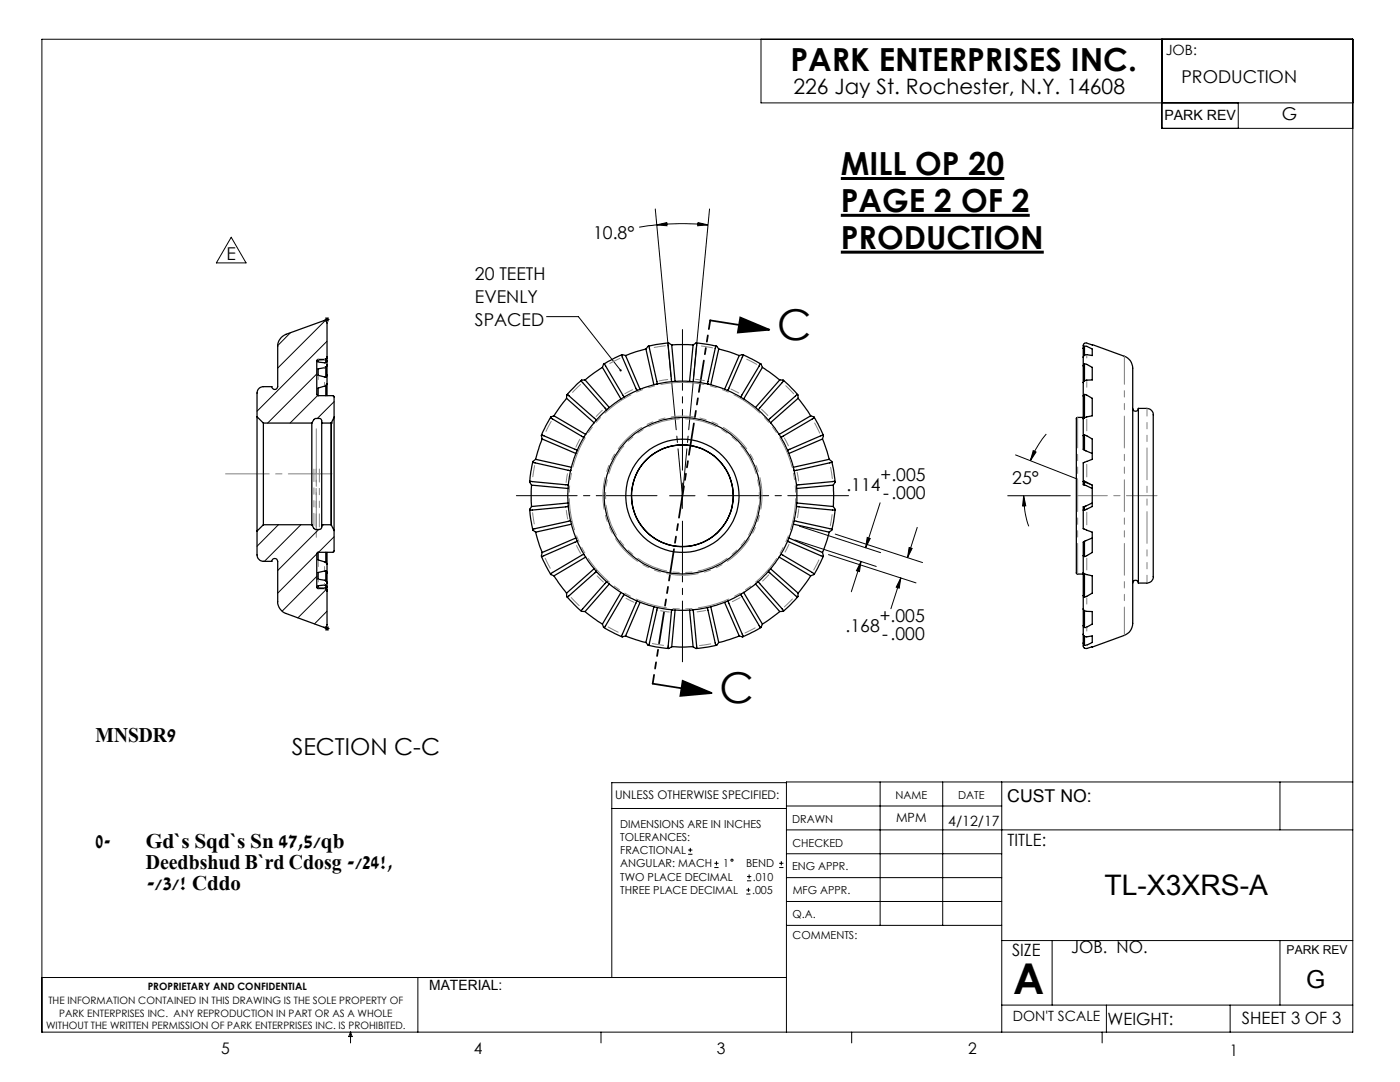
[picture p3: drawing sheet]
<svg xmlns="http://www.w3.org/2000/svg" width="279mm" height="216mm" viewBox="0 0 279 216" stroke-linecap="round" stroke-linejoin="round" font-family="sans-serif">
<g fill="none" stroke="#000" stroke-width=".2">
<path d="M8.4 7.8h261.6v198.2h-261.6zM151.9 7.8v12.7h118.1M231.9 7.8v17.8h38.1M247.1 20.5v5.1M46.1 47.3l3 5.2h-5.9zM130.8 41.7l3.1 33.4M131.1 44.9l2-.5v.6zM131.1 44.9a52.5 52.5 0 0 1 10.2 0M131.1 44.9l-3.5 .4M139.3 44.4l2 .5-2.1 .1zM141.6 41.7l-3.2 33.4M58 66.4l-2.6 2.6"/>
<path d="M63.2 74.6l-9.8 9.8M63.4 78.9l-5.5 5.5M64.8 63.7h1M64.9 64l-9.5 9.4M64.9 63.4l.7 .7M65.3 63.3v.9M65.3 68.1l-14 14M65.6 63.4l-.7 .7M109.1 63.2h6.3l8.5 10.7M66.7 80.2l-3.4 3.3M133.6 98.9h5.1M136.2 96.4v5.1"/>
<path d="M201.1 98.9h12.5M202.7 90.8l12.3 4.8M204.3 98.9l.4 2-.6 .1zM204.3 98.9v.7a18.2 18.2 0 0 0 1 5.4M206.2 89.9l.6 .3-1.2 1.7zM208.8 86.6a19.7 19.7 0 0 0-3.2 5.3M216.2 96.1l1.8 .7M55.6 104.7l-4.3 4.3M60 104.7l-7.2 7.3M63.2 110.5l-7.8 7.9M63.2 115l-6.9 7M63.6 105.7l-8.2 8.1"/>
<path d="M64.6 104.7l-.4 .4M65.1 117.6l-5.7 5.7M66.7 107.1l-3.1 3.1M158.6 107.7l16.3 5.3M159.5 105l16.3 5.3M165.3 110.7l17.5 5.6M166.7 106.6l17.4 5.7M171.8 112l-1.9 6.1M171.8 112l-.3 2.1-.6-.2zM173.1 107.2l.6 .3-.9 1.8zM175.6 100.3l-2.8 9M179.8 115.3l-2 6.2"/>
<path d="M179.8 115.3l-.3 2.1-.6-.2zM181.4 109.3l.6 .1-.9 1.9zM183.1 105.2l-2 6.1M64.8 125.4h1M64.9 125.1l.7 .7M65.3 124.9v1M65.3 122l-2.5 2.5M65.6 125.1l-.7 .7M157 156.2h-34.9v38.9M175.6 156v28.6M188.1 156v28.6M199.9 156v50"/>
<path d="M255.4 156v9.6M270 156h-113v50M122.1 161.3h34.9M137.3 170.5h.9M137.3 169.6h.9M137.8 169.2v.8M142.6 173.1h.8M142.6 172.3h.8M143 171.8v.9M148.9 178.4h.9M148.9 177.6h.9M149.1 175.8h.8"/>
<path d="M149.1 174.9h.8M149.4 177.2v.8M149.5 174.5v.8M155.5 173.1h.9M155.5 172.3h.9M155.9 171.8v.9M157 165.6h113M157 170.4h42.9M157 160.8h42.9M157 175.1h42.9M157 179.9h42.9M8.4 195.1h148.6"/>
<path d="M83.4 195.1v10.9M157 184.6h42.9M199.9 187.7h70.1M210 187.7v12.9M255.4 187.7v12.9M70 206v2.1M70 206l.3 .8h-.7zM119.9 206v2.1M170 206v2.1M199.9 200.6h70.1M220 206v2.1M220.8 200.6v5.4"/>
<path d="M245.5 200.6v5.4"/>
<circle cx="146.1" cy="171.6" r=".21"/>
</g>
<path d="M167.8 35.6h32.6M167.8 43h37.7M167.8 50.3h40.5" fill="none" stroke="#000" stroke-width=".6"/>
<path d="M141.7 63.9l11.8 1.9M147.7 63.4l5.8 2.4-6.3 .6zM130.2 136.4l11.8 1.9M136.2 135.9l5.8 2.4-6.2 .6z" fill="none" stroke="#000" stroke-width=".35"/>
<path d="M131.1 98.9h-28.1M136.2 93.8v-28M141.3 98.9h28.1M136.2 104v28.1" fill="none" stroke="#000" stroke-width=".2" stroke-dasharray="15.2 1.3 1.3 1.3" stroke-dashoffset="3.1"/>
<path d="M141.7 63.9l-11.4 72.5" fill="none" stroke="#000" stroke-width=".35" stroke-dasharray="6.3 1.3 1.3 1.3 1.3 1.3" stroke-dashoffset="4.6"/>
<path d="M66.3 94.6h-21.3" fill="none" stroke="#808080" stroke-width=".2" stroke-dasharray="15.2 1.3 1.3 1.3" stroke-dashoffset="6.5"/>
<path d="M63.1 107.2v-21.6" fill="none" stroke="#808080" stroke-width=".2" stroke-dasharray="15.2 1.3 1.3 1.3" stroke-dashoffset="6.3"/>
<path d="M230.9 98.9h-16" fill="none" stroke="#808080" stroke-width=".2" stroke-dasharray="15.2 1.3 1.3 1.3" stroke-dashoffset="9.1"/>
<path d="M134.1 76.4l2.1 22.5M136.2 98.9l2.1-22.5" fill="none" stroke="#000" stroke-width=".2" stroke-dasharray="15.2 1.3 1.3 1.3" stroke-dashoffset="5.8"/>
<g fill="#000">
<path d="M123.7 73.7h.1a.22 .22 0 0 1 .3 .1 .22 .22 0 0 1-.1 .3l-.1-.2v.2a.22 .22 0 0 1-.2-.1 .22 .22 0 0 1 0-.3z"/>
<path d="M139.3 44.4l2 .5-2.1 .1zM131.1 44.9l2-.5v.6zM206.2 89.9l.6 .3-1.2 1.7zM204.3 98.9l.4 2-.6 .1z"/>
<path d="M147.7 63.4l5.8 2.4-6.3 .6zM136.2 135.9l5.8 2.4-6.2 .6z"/>
<path d="M181.4 109.3l.6 .1-.9 1.9zM179.8 115.3l-.3 2.1-.6-.2zM173.1 107.2l.6 .3-.9 1.8zM171.8 112l-.3 2.1-.6-.2z"/>
</g>
<g fill="none" stroke="#000" stroke-width=".25">
<path d="M63.5 79h3.1l.1 4.3M65 71.7l-1.5 .1v.4l1.5 .2M65 73.2l-1.5 .4v1.3l1.5 .3M65 76.9l-1.5 .5v1.6M65 71.7v.7M65 73.2v2M65 76.9v2.1M65.3 71.2v-6.7a.51 .51 0 0 0-.7-.5l-7.5 2.7a2.61 2.61 0 0 0-1.7 2.4v8.1a.58 .58 0 0 1-.6 .5 .58 .58 0 0 1-.5-.5h-1.7a1.26 1.26 0 0 0-1.3 1.2v4.7M65.3 71.2a.49 .49 0 0 1-.5 .5h-1.4l-.2 .3v6.7l.3 .3M65.3 71.3l-.3 .4M65.3 71.2v.1M65.3 71.9l-.3 .5"/>
<path d="M65.3 72.8l-.3 .4M65.3 71.9v.9M65.3 74.9l-.3 .3M65.3 76.6l-.3 .3M65.3 74.9v1.7M65.3 71.3v.6M65.3 72.8v2.1M65.3 76.6v2.4M113.1 79.5v-.7l.2-.1 5.7 5v.2M113.1 79.5l-2.5 3.5M113.1 79.5l5.5 4.8M116 75.9l-2.9 2.9"/>
<path d="M116.8 75.8h-.7l-.1 .3 5 5.6h.1M116.8 75.8l4.8 5.5M120.2 73.3l.2-.6 .3-.1 3.8 6.5v.2M120.2 73.3l-3.4 2.5M120.2 73.3l3.7 6.3M123.9 79.6l-2.3 1.7M124.1 70.8l-3.6 1.8M124.5 79.3l-.6 .3M124.8 70.9l-.6-.1-.2 .1 3 6.9 .2 .1M124.8 70.9l2.9 6.8M127.2 77.9l-2.7 1.4M127.7 77.7l-.5 .2"/>
<path d="M128.9 69.6l.4-.5h.2l1.7 7.5h-.1M128.9 69.6l-4.1 1.3M128.9 69.6l1.6 7.2M130.5 76.8l-2.8 .9M131.1 76.6l-.6 .2M133.4 68.4l-4 .7M134.1 68.8l-.8-.3 .7 7.3 .2 .4M134.1 68.8h4.2M134.1 68.8l.6 7.3M134.2 76.2l-3.1 .4M134.7 76.1h2.9M134.7 76.1l-.5 .1"/>
<path d="M137.6 76.1l.6 .1M138.2 76.2l3.1 .4M138.3 68.8l.6-.4 .2 .1-.7 7.6-.2 .1M138.3 68.8l-.7 7.3M139 68.4l4 .7M141.3 76.6l.6 .2M141.9 76.8l2.7 .9M143.4 69.6l-.3-.5h-.3l-1.6 7.2 .1 .3M143.4 69.6l4.1 1.3M143.4 69.6l-1.5 7.2M144.6 77.7l.6 .2M145.2 77.9l2.7 1.4"/>
<path d="M147.5 70.9l.6-.1 .2 .1-2.9 6.8-.2 .2M147.5 70.9l-2.9 6.8M147.9 79.3l.5 .3M148.2 70.8l3.7 1.8M148.4 79.6l2.4 1.7M152.2 73.3l-.4-.7-3.8 6.3-.1 .4M152.2 73.3l3.4 2.5M152.2 73.3l-3.8 6.3M155.6 75.8h.7l.1 .2-4.9 5.6-.3 .1M155.6 75.8l-4.8 5.5M156.4 75.9l2.8 2.9M159.3 79.5l-.1-.7-.1-.1-5.5 4.8-.2 .4"/>
<path d="M159.3 79.5l2.5 3.5M159.3 79.5l-5.5 4.8M216.2 69.5v-.7a.46 .46 0 0 1 .7-.3l7.5 2.6a3 3 0 0 1 1.7 3.4v49a2.94 2.94 0 0 1-1.7 3.3l-6.4 2.3-1.3 .3a.79 .79 0 0 1-.5-1.1M216.2 76.3v2.7M216.2 79v4.5M216.2 71.3v1.7M216.2 69.5v1.8M216.2 73v3.3M216.4 78.7l1.6 .8v3.5l-1.6 .4M216.4 72.6l.5 .1 1.1 .6v2.5h-1.2l-.4 .2M216.4 69.1h.5l1.1 .5v1.3l-1.1-.1-.5 .1M216.4 76l-.2 .3"/>
<path d="M216.4 78.7l-.2 .3M216.4 72.6l-.2 .4M216.4 70.9l-.2 .4M216.4 69.1l-.2 .4M216.4 69.1v1.8M216.4 72.6v3.4M216.4 78.7v4.7M51.3 83.1v22.9M51.3 83.1l1.3 1.3M52.6 84.4v20.3M52.6 84.4h9.6M62.2 84.4l.4-.7 .3-.2 1.1 .1 .2 .3v.5"/>
<path d="M62.2 84.4v20.3M64.2 84.4v20.3M64.2 84.4h1.9M66.1 84.4v20.3M66.1 84.4h.1M66.7 83.3v22.6M66.7 83.3l-.6 1.1M106.1 96.8l-.4-.6 .1-.2 7.4 .7 .2 .2M106.1 96.8v4.3M106.1 96.8l7.3 .7M106.3 92.1l-.6 4.1M106.9 91.7l-.5 .4v.2l7.1 1.6 .4-.1"/>
<path d="M106.9 91.7l7.2 1.5M108.2 87.6l-.2-.7 .2-.1 6.9 3v.2M108.2 87.6l-1.3 4.1M108.2 87.6l6.7 2.9M109.9 83.3l-1.8 3.6M110.6 83l-.6 .2-.1 .2 6.4 3.8h.3M110.6 83l6.3 3.7M113.4 97.5v2.9M113.4 96.9v.6M113.9 93.8l-.5 3.1M114.1 93.2l-.2 .6M114.9 90.5l-.8 2.7"/>
<path d="M115.1 90l-.2 .5M116.6 87.2l-1.5 2.8M116.9 86.7l-.3 .5M118.6 84.3l-1.7 2.4M119 83.9l-.4 .4M121.1 81.7l-2.1 2.2M121.6 81.3l-.5 .4M150.8 81.3l.4 .4M151.2 81.7l2.2 2.2M153.4 83.9l.4 .4M153.8 84.3l1.7 2.4M155.5 86.7l.3 .5"/>
<path d="M155.8 87.2l1.4 2.8M157.2 90l.2 .5M157.4 90.5l.9 2.7M158.3 93.2l.2 .6M158.5 93.8l.5 3.1M159 96.9v.6M159 97.5v2.9M161.8 83l.6 .2 .1 .2-6.5 3.8h-.2M161.8 83l-6.3 3.7M162.5 83.3l1.8 3.6M164.1 87.6l.2-.6-.1-.2-6.9 2.9-.1 .3M164.1 87.6l1.4 4.1"/>
<path d="M164.1 87.6l-6.7 2.9M165.5 91.7l.5 .4-.1 .2-7 1.6-.4-.1M165.5 91.7l-7.2 1.5M166 92.1l.7 4.1M166.3 96.8l.4-.6-.1-.2-7.4 .7-.2 .2M166.3 96.8v4.3M166.3 96.8l-7.3 .7M216.2 83.3h-1.1l-.3 .1v31l.3 .1h1.1M216.2 96.1v.6l.2 .1M216.2 87v2.7l.2 .1M216.4 96.8l1.6 .7M216.4 96l1.6 .8v4.3l-1.6 .7"/>
<path d="M216.4 96l-.2 .1M216.4 86.8l1.6 .8v4.1l-1.8 .7v3.7M216.4 89.8l1.6 .7M216.4 86.8l-.2 .2M216.4 83.4l-.2 .2v3.4M216.4 86.8v3M216.4 96v.8M226.1 81.5a.56 .56 0 0 0 .5 .6 .56 .56 0 0 0 .6-.6M227.2 81.5h1.7a1.46 1.46 0 0 1 1.3 2v30.7a1.69 1.69 0 0 1-.8 2l-2.2 .1M227.2 81.5v34.8M51.3 106v4.7a1.33 1.33 0 0 0 1.3 1.3h1.7a.58 .58 0 0 1 .5-.6 .58 .58 0 0 1 .6 .6v8.1a2.52 2.52 0 0 0 1.7 2.3l7.5 2.8a.51 .51 0 0 0 .7-.5v-7.5M52.6 104.7l-1.3 1.3"/>
<path d="M52.6 104.7h9.6M62.2 104.7l.7 .9 .8 .1a.49 .49 0 0 0 .5-.6v-.4M63.5 110.2v1.5l1.5 .6M63.5 110.2l-.3 .3v6.7l.2 .2 1.7 .1 .2 .4-.3-.5M64.2 104.7h1.9M65 113.9l-1.5 .3v1.4l1.5 .3M65 116.8l-1.5 .1v.4l1.5 .1M65 115.9l.3 .4M65 116.8l.3 .4M65 112.3l.3 .3M65 113.9l.3 .4M65 110.2v2.1"/>
<path d="M65 113.9v2M65 116.8v.6M65.3 116.3v.9M65.3 112.6v1.7M65.3 110.2v2.4M65.3 114.3v2M66.1 104.7l.6 1.2M66.1 104.7h.1M66.7 105.9l-.1 4.2-3.1 .1M105.7 101.7l.6 4M106.9 106.2l1.3 4M108.1 111l1.8 3.6"/>
<path d="M110.6 114.9l2.5 3.5M113.1 119.1l2.9 2.9M113.4 100.4l-7.3 .7M113.4 100.4v.6M113.4 101l.5 3M113.4 101l-.1 .1-7.5 .7-.1-.2 .4-.5M113.9 104h-.3l-7.2 1.6v.2l.5 .4M113.9 104l.2 .6M114.1 104.6l.8 2.8M114.1 104.6l-7.2 1.6M114.9 107.4l-6.7 2.8M114.9 107.4l.2 .5"/>
<path d="M115.1 107.9l1.5 2.8M115.1 107.9v.2l-7 3 .1-.9M116.6 110.7l-.2-.1-6.5 3.9v.2l.7 .2M116.6 110.7l.3 .5M116.9 111.2l1.7 2.3M116.9 111.2l-6.3 3.7M118.6 113.5l-5.5 4.9M118.6 113.5l.4 .4M119 113.9l-.2 .4-5.5 4.8-.2-.1v-.6M119 113.9l2.1 2.2M121.1 116.1l-.2 .1-4.9 5.6 .1 .2h.7M121.1 116.1l.5 .4"/>
<path d="M121.6 116.5l2.3 1.7M121.6 116.5l-4.8 5.5M123.9 118.2l-3.7 6.3M123.9 118.2l.6 .3M124.5 118.5l2.7 1.4M124.5 118.5v.2l-3.9 6.5-.2-.1-.2-.6M127.2 119.9l-.2 .3-3 6.8 .2 .1 .6-.2M127.2 119.9l.5 .3M145.2 119.9l.2 .2 2.9 6.9-.8-.1M145.2 119.9l-.6 .3M147.9 118.5v.2l3.7 6.3a.18 .18 0 0 0 .1 .2 .18 .18 0 0 0 .2-.1l.3-.6M147.9 118.5l-2.7 1.4"/>
<path d="M148.4 118.2l-.5 .3M148.4 118.2l3.8 6.3M150.8 116.5l-2.4 1.7M150.8 116.5l4.8 5.5M151.2 116.1l.2 .1 5 5.6-.2 .2h-.6M151.2 116.1l-.4 .4M153.4 113.9v.3l5.7 4.9 .1-.1 .1-.6M153.4 113.9l-2.2 2.2M153.8 113.5l-.4 .4M153.8 113.5l5.5 4.9M155.5 111.2l-1.7 2.3M155.5 111.2l6.3 3.7"/>
<path d="M155.8 110.7l.2-.1 6.5 3.9-.1 .2-.6 .2M155.8 110.7l-.3 .5M157.2 107.9l.4 .3 6.6 2.9 .1-.2-.2-.7M157.2 107.9l-1.4 2.8M157.4 107.4l-.2 .5M157.4 107.4l6.7 2.8M158.3 104.6l-.9 2.8M158.3 104.6l7.2 1.6M158.5 104l.1-.1 7.4 1.7v.2l-.5 .4M158.5 104l-.2 .6M159 101v.1l7.6 .7 .1-.2-.4-.5M159 101l-.5 3"/>
<path d="M159 100.4v.6M159 100.4l7.3 .7M159.2 119.1l-2.8 2.9M161.8 114.9l-2.5 3.5M164.3 111l-1.8 3.6M165.5 106.2l-1.4 4M166.7 101.7l-.7 4M216.2 101.8h.2M216.2 101.8v3.7l1.8 .7v4l-1.6 .9M216.2 110.9l.2 .2M216.2 110.9v3.4l.2 .2M216.2 118.9v2.6"/>
<path d="M216.2 118.9l.2 .2M216.2 114.3v4.6M216.4 114.5l1.6 .4v3.5l-1.6 .7M216.4 101.1h-.2v.7M216.4 108l-.2 .2v2.7M216.4 101.1v.7M216.4 108v3.1M216.4 114.5v4.6M218 100.4l-1.6 .7M218 107.4l-1.6 .6M226.1 116.3a.56 .56 0 0 1 .5-.5 .56 .56 0 0 1 .6 .5M116.8 122l3.4 2.5"/>
<path d="M120.5 125.2l3.6 1.9M124.8 126.9l4.1 1.3M127.7 120.2l2.8 .9M127.7 120.2l-2.9 6.7M129.4 128.8l4 .6M130.5 121.1l-1.6 7.1M130.5 121.1l.6 .1M131.1 121.2l3.1 .5M131.1 121.2l.1 .1-1.7 7.4h-.2l-.4-.5M134.1 129h4.2M134.2 121.7h-.2v.3l-.7 7.3 .2 .1 .6-.4M134.2 121.7h.5"/>
<path d="M134.7 121.7h2.9M134.7 121.7l-.6 7.3M137.6 121.7l.7 7.3M138.2 121.7h.2l.7 7.6-.2 .1-.6-.4M138.2 121.7h-.6M141.3 121.2l-.1 .2 1.6 7.3 .2 .1 .4-.6M141.3 121.2l-3.1 .5M141.9 121.1l-.6 .1M141.9 121.1l1.5 7.1M143 128.8l-4 .6M144.6 120.2l-2.7 .9M144.6 120.2l2.9 6.7"/>
<path d="M147.5 126.9l-4.1 1.3M151.9 125.2l-3.7 1.9M155.6 122l-3.4 2.5M216.2 121.5l.2 .3M216.2 124.8l.2 .4M216.2 126.5l.2 .5M216.2 124.8v1.7M216.2 128.3l.2 .4M216.2 121.5v3.3M216.2 126.5v1.8M216.4 127l.5 .1 1.1-.2v1.3l-1.2 .6-.4-.1M216.4 121.8l.5 .2h1.1v2.5l-1.2 .7h-.4"/>
<path d="M216.4 121.8v3.4M216.4 127v1.7"/>
<circle cx="136.2" cy="98.9" r="10.2"/>
<circle cx="136.2" cy="98.9" r="11.3"/>
<circle cx="136.2" cy="98.9" r="15.6"/>
</g>
<path d="M136.2 83.5a15.4 15.4 0 0 0-13.6 22.5 15.4 15.4 0 0 0 26.2 1.7 15.4 15.4 0 0 0-10.6-24l-2-.2" fill="none" stroke="#808080" stroke-width=".2" stroke-dasharray="6.3 1.3 1.3 1.3 1.3 1.3" stroke-dashoffset="-.6"/>
<g fill="none" stroke="#808080" stroke-width=".2" stroke-dasharray="6.3 1.3 1.3 1.3 1.3 1.3">
<path d="M63.5 72.3v.1M63.5 75v.8M63.5 71.7v.1M64.8 71.7h.1M64.8 73.3v-.1M64.8 76.9v-.6M115.9 76.7l-1.6 1.6M123.7 71.5l-2 1M124.7 78.6l1.5-.8M131.5 76l1.8-.3M132.8 69l-2.2 .3M138.8 75.7l1.8 .3"/>
<path d="M142.2 69.4l-2.2-.4M145.9 77.6l1.6 .8M151 72.7l-2-1M158.4 78.6l-1.6-1.6M216.9 76.1v1.2M216.9 70.9v.5M216.9 68.5h.1M106.7 92.9l-.4 2.2M110 84.1l-1 2M113 96.3l.2-1.8M114.9 89.2l.8-1.5M119 83.1l1.2-1.2"/>
<path d="M152 81.7l1.2 1.2M156.5 87.4l.8 1.6M159.1 94.2l.3 1.8M163.6 86.4l-1-2M166.1 95.5l-.3-2.2M216.9 92.7v2.5M216.9 83.7v2.3M63.5 112v1M63.5 115.7v.4M63.5 117.3h.1M64.8 117.4h.1M64.8 116.7v-.3"/>
<path d="M64.8 113.7v-.7M106.3 102.3l.3 2.2M108.8 111.4l1 2M113.3 103.6l-.3-1.8M114 119.2l1.6 1.6M115.9 110.4l-.8-1.5M120.4 116.1l-1.2-1.2M147.7 119.2l-1.5 .8M153.4 114.7l-1.2 1.2M157.5 108.6l-.8 1.6M159.4 101.5l-.2 1.8M162.4 113.7l1-2"/>
<path d="M165.7 104.9l.4-2.2M216.9 102.2v2.5M216.9 119.3v1.2M216.9 111.4v2.3M121.4 125.1l2 1M126.5 120.2l-1.6-.8M130.2 128.4l2.2 .4M133.6 122.1l-1.8-.2M139.6 128.8l2.2-.3M140.9 121.8l-1.8 .3M148.7 126.3l2-1M156.5 121.1l1.6-1.6"/>
<path d="M216.9 128.7v.1M216.9 125.3v.6"/>
</g>
<path d="M136.2 76.3a22.6 22.6 0 0 0-19.8 33.5 22.6 22.6 0 0 0 38.9 1.2 22.6 22.6 0 0 0-17.7-34.7h-1.4" fill="none" stroke="#808080" stroke-width=".2" stroke-dasharray="6.3 1.3 1.3 1.3 1.3 1.3" stroke-dashoffset="2"/>
<path d="M136.2 83a15.9 15.9 0 0 1 13.9 23.5 15.9 15.9 0 0 1-27.2 1 15.9 15.9 0 0 1 12.1-24.4l1.2-.1" fill="none" stroke="#808080" stroke-width=".2" stroke-dasharray="6.3 1.3 1.3 1.3 1.3 1.3" stroke-dashoffset="4.1"/>
<path d="M63.1 105.1v-11.5M63.7 105.1v-11.5" fill="none" stroke="#808080" stroke-width=".2" stroke-dasharray="6.3 1.3 1.3 1.3 1.3 1.3" stroke-dashoffset="3.8"/>
<path d="M62.6 104.9v-11.3" fill="none" stroke="#808080" stroke-width=".2" stroke-dasharray="6.3 1.3 1.3 1.3 1.3 1.3" stroke-dashoffset="3.9"/>
<path d="M224.4 126.8v-55.7" fill="none" stroke="#808080" stroke-width=".2" stroke-dasharray="6.3 1.3 1.3 1.3 1.3 1.3" stroke-dashoffset=".7"/>
<path d="M228.9 116.3v-34.8" fill="none" stroke="#808080" stroke-width=".2" stroke-dasharray="6.3 1.3 1.3 1.3 1.3 1.3" stroke-dashoffset="4.8"/>
<path d="M215.1 83.3v31.2" fill="none" stroke="#808080" stroke-width=".2" stroke-dasharray="6.3 1.3 1.3 1.3 1.3 1.3" stroke-dashoffset=".3"/>
<g font-size="8.5">
<text x="155.1" y="67.8">C</text>
<text x="143.6" y="140.3">C</text>
<text x="202.2" y="198.3">A</text>
</g>
<g font-size="6.3">
<text x="157.7" y="14.1">PARK ENTERPRISES INC.</text>
<text x="167.8" y="34.9">MILL OP 20</text>
<text x="167.8" y="42.3">PAGE 2 OF 2</text>
<text x="167.8" y="49.6">PRODUCTION</text>
</g>
<text font-size="5.6" x="220.4" y="178.6">TL-X3XRS-A</text>
<text font-size="4.9" x="260.7" y="197.1">G</text>
<text font-size="4.7" x="58.2" y="150.7">SECTION C-C</text>
<g font-size="4.2">
<text x="158.3" y="18.8">226 Jay St. Rochester, N.Y. 14608</text>
<text x="19.1" y="148">MNSDR9</text>
<text x="19.1" y="169.2">0-</text>
<text x="29.1" y="169.2">Gd`s Sqd`s Sn 47,5/qb</text>
<text x="29.1" y="173.4">Deedbshud B`rd Cdosg -/24!,</text>
<text x="29.1" y="177.6">-/3/! Cddo</text>
</g>
<g font-size="3.5">
<text x="235.8" y="16.5">PRODUCTION</text>
<text x="255.8" y="24">G</text>
<text x="118.4" y="47.7">10.8°</text>
<text x="45.2" y="52">E</text>
<text x="94.8" y="56">20 TEETH</text>
<text x="94.8" y="60.5">EVENLY</text>
<text x="94.8" y="65">SPACED</text>
<text x="168.9" y="98">.114</text>
<text x="175.8" y="96">+.005</text>
<text x="176.2" y="99.6">-.000</text>
<text x="202" y="96.5">25°</text>
<text x="175.6" y="124.2">+.005</text>
<text x="168.8" y="126.2">.168</text>
<text x="176.1" y="127.7">-.000</text>
<text x="201" y="160.1">CUST NO:</text>
</g>
<g font-size="3.4">
<text x="201.1" y="168.8">TITLE:</text>
<text x="202" y="190.8">SIZE</text>
<text x="213.8" y="190.1">JOB. NO.</text>
<text x="221" y="204.5">WEIGHT:</text>
<text x="247.8" y="204.4">SHEET 3 OF 3</text>
</g>
<g font-size="3.2">
<text x="44.2" y="210.4">5</text>
<text x="94.6" y="210.3">4</text>
<text x="143.1" y="210.4">3</text>
<text x="193.2" y="210.3">2</text>
<text x="245.4" y="210.6">1</text>
</g>
<g font-size="2.8">
<text x="232.7" y="10.9">JOB:</text>
<text x="232.4" y="24">PARK REV</text>
<text x="189.2" y="164.9">4/12/17</text>
<text x="85.7" y="197.6">MATERIAL:</text>
<text x="202.1" y="203.8">DON'T SCALE</text>
</g>
<text font-size="2.5" x="178.9" y="164.1">MPM</text>
<g font-size="2.4">
<text x="122.7" y="159.4">UNLESS OTHERWISE SPECIFIED:</text>
<text x="256.8" y="190.4">PARK REV</text>
</g>
<g font-size="2.2">
<text x="178.7" y="159.4">NAME</text>
<text x="191.2" y="159.4">DATE</text>
<text x="123.8" y="165.1">DIMENSIONS ARE IN INCHES</text>
<text x="123.8" y="167.8">TOLERANCES:</text>
<text x="158.1" y="164.2">DRAWN</text>
<text x="123.8" y="170.4">FRACTIONAL</text>
<text x="123.8" y="173.1">ANGULAR: MACH</text>
<text x="144.3" y="173.1">1</text>
<text x="148.9" y="173.1">BEND</text>
<text x="158.1" y="173.7">ENG APPR.</text>
<text x="158.2" y="169.1">CHECKED</text>
<text x="123.8" y="178.4">THREE PLACE DECIMAL</text>
<text x="123.8" y="175.7">TWO PLACE DECIMAL</text>
<text x="150.1" y="178.4">.005</text>
<text x="150.2" y="175.7">.010</text>
<text x="158.2" y="178.4">MFG APPR.</text>
<text x="158.2" y="183.2">Q.A.</text>
<text x="158.2" y="187.4">COMMENTS:</text>
</g>
<g font-size="2">
<text x="29.5" y="197.6">PROPRIETARY AND CONFIDENTIAL</text>
<text x="9.6" y="200.3">THE INFORMATION CONTAINED IN THIS DRAWING IS THE SOLE PROPERTY OF</text>
<text x="11.8" y="202.8">PARK ENTERPRISES INC. ANY REPRODUCTION IN PART OR AS A WHOLE</text>
<text x="9.2" y="205.4">WITHOUT THE WRITTEN PERMISSION OF PARK ENTERPRISES INC. IS PROHIBITED.</text>
</g>
</svg>
